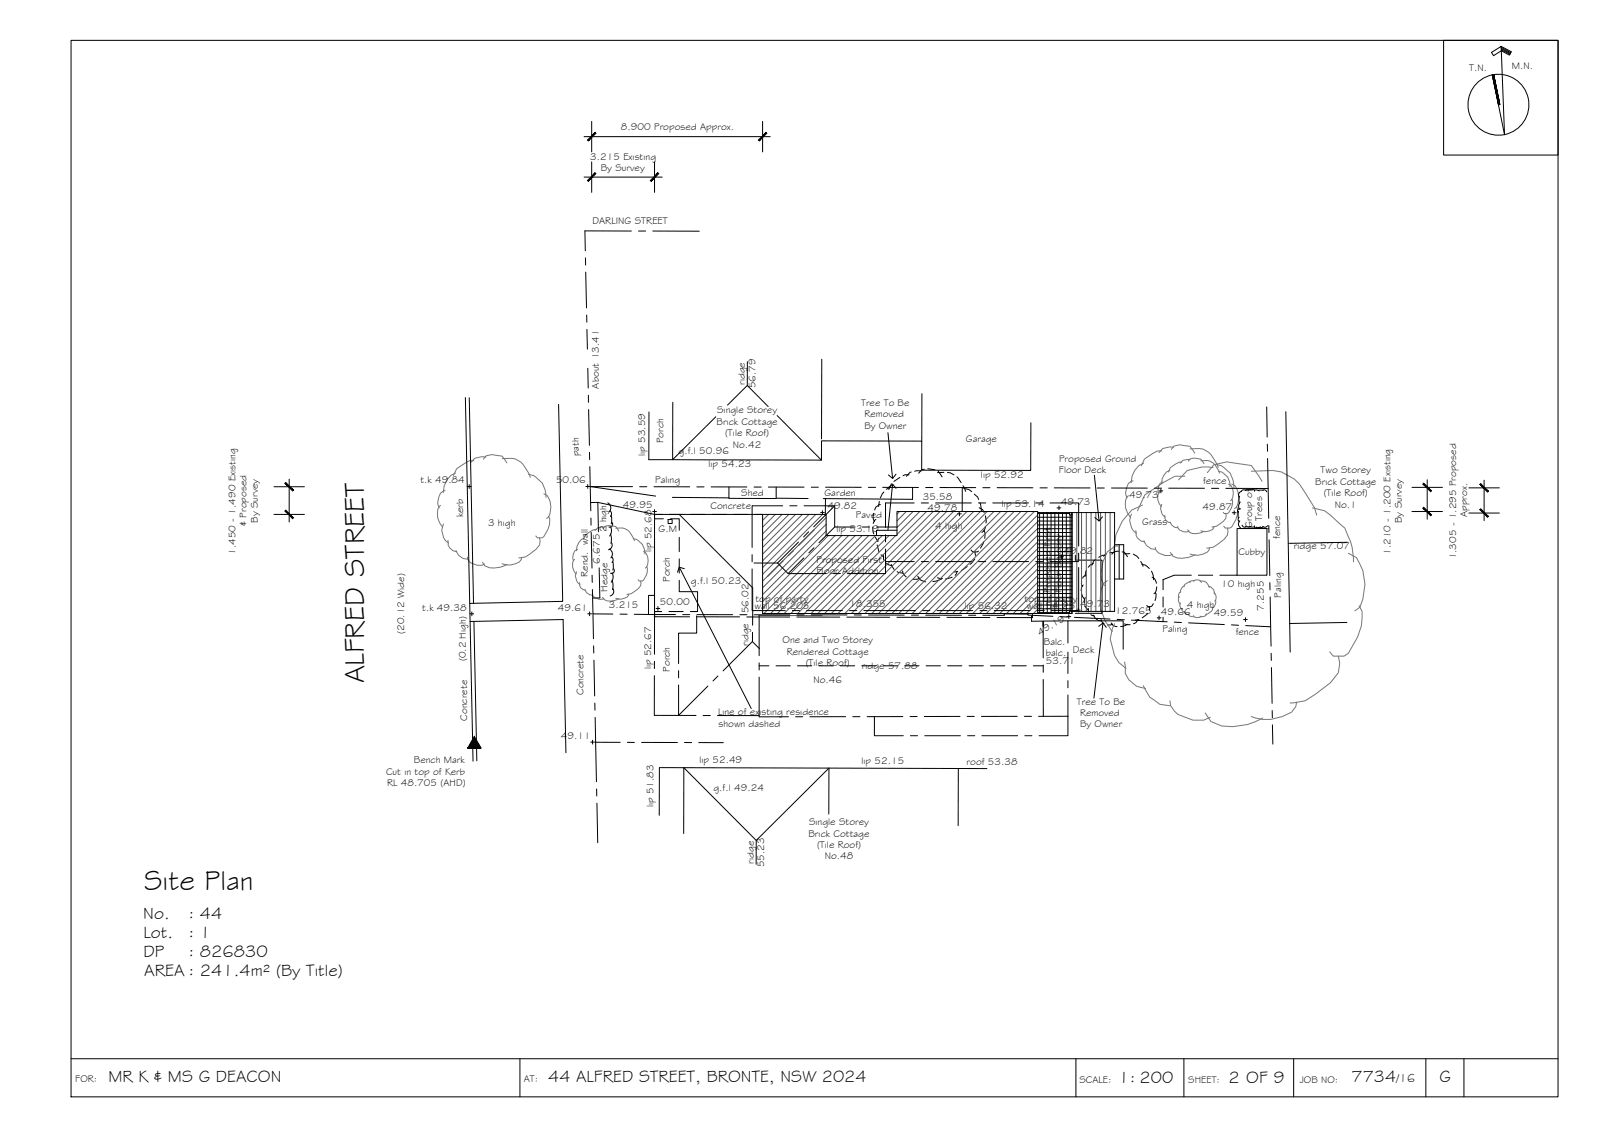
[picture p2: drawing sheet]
<svg xmlns="http://www.w3.org/2000/svg" width="420mm" height="297mm" viewBox="0 0 420 297" stroke-linecap="round" stroke-linejoin="round" font-family="sans-serif">
<!-- layer: BORDER -->
<g fill="none" stroke="#000" stroke-width=".26">
<path d="M18.6 10.6h390v277h-390zM378.6 10.6h30v30.1h-30zM391.8 19.6l1.5 7.8M393.7 12.2l2.7 1.4-.5 .8-2.2-1.1-2 1.3-.5-.8 2.5-1.6 .9 23.1-3.2-15.7M393.7 12.4l2.6 1.4M393.7 12.7l2.4 1.3M393.7 13l2.3 1.2M18.6 277.6h390M136.4 277.6v10M282.2 277.6v10M310.5 277.6v10M339.3 277.6v10"/>
<path d="M374 277.6v10M383.9 277.6v10"/>
<circle cx="393" cy="27.5" r="8"/>
</g>
<g fill="#000" stroke="#000" stroke-width=".26">
<path d="M391.4 19.6l1.7 7.9zM391.4 19.6h.3l1.4 7.9z"/>
<path d="M391.7 19.6l1.4 7.9 .2-.1zM391.7 19.6l1.6 7.8z"/>
</g>
<!-- layer: ROOFPLAN NEW -->
<g fill="none" stroke="#000" stroke-width=".26">
<path d="M205.3 132.6h-8v10.9M207.1 132.6h1.9M210.9 132.6h8v5.6h5.4M212.1 139.4l-1.3 1.4M213.5 138.9l-4.1 4.1M218.9 132.6l-5.5 5.5M218.9 138.2l-4.1 4.1M226.2 138.2h1.8M229.9 138.2h5.4M239.8 131.9h-7.6v6.4M241.6 131.9h1.9M245.4 131.9h9.3"/>
<path d="M256.6 131.9h1.9M260.4 131.9h9.4M271.6 131.9h1.9M275.4 131.9h7.5v11.3M197.3 149.2v10.9h8.6M197.3 145.4v1.9M197.8 147.6h6.1M203.9 147.6l2.8 2.8h9.9M205.4 147l-4.1 4.1M208.1 144.4l-1.4 1.3M209.4 142.1l-5.5 5.5M210.8 146.3l-4.1 4.1"/>
<path d="M213.5 143.6l-1.4 1.3M218.5 150.4h1.9M232.2 140.2v1.9M232.2 143.9v6.5h-9.9M232.2 147.2h7.6M241.6 147.2h1.9M245.4 147.2h9.3M256.6 147.2h1.9M260.4 147.2h9.4M271.6 147.2h1.9M275.4 147.2h7.5M282.9 148.8v11.3h-7.1"/>
<path d="M282.9 145v1.9M207.8 160.1h1.9M211.6 160.1h9.3M222.8 160.1h1.9M226.6 160.1h13.5M242 160.1h1.9M245.8 160.1h9.3M257 160.1h1.9M260.8 160.1h9.3M272 160.1h1.9"/>
</g>
<!-- layer: 0.13 -->
<g fill="none" stroke="#000" stroke-width=".26">
<path d="M159.4 131.8a1.49 1.49 0 0 1 .4 2.4M160 133.9l.4 .7-.3 .8M160.1 140l.2 .9-.1 1.6M160.1 138.1l.3 1.2-.5 1.2M160.3 135.1l.1 .9-.1 1.4M160.5 137a.73 .73 0 0 1 .1 .9 .73 .73 0 0 1-.9 .3M228.9 138.2l.3 1.8M229.1 134.6l-.1 .9 .4 1.3M229.7 136.2l-.4 .3-.3 .7M230.6 131.5l-.2 1.3M230.9 132.3a2.1 2.1 0 0 0-1.5 1.4M231.8 129l-.9 1.6"/>
<path d="M233.7 127.7l-1.3 .6M233.8 126.8l-.7 1.5M236 125.2l-1.6 1M238.4 124.5h-1.1l-.5 .2M239 123.8h-.3l-1 1.1M241.6 123.5h-1.7M242.4 123l-.7 .2-.8 .9M243.3 122.9l1.9 .3M246 123.5l1.1 1.5M247.6 123.8l-1.7 .1M248.5 123.8l.8 .2 .9 .5M251 125l1.1 1.5"/>
<path d="M252.6 127.3l.6 1.5M252.8 128l1.3 .3 .7 .6M255.5 129.5l.9 .8 .3 .7M256.8 133.1l.9 .5 .4 .8M257 131.8l.4 2.3M258 139l.3 .7v1.5M258.5 135.2l.1 1.9M258.5 138l-.4 1.2-.6 .4M324.8 134.1v1.7M325 135.6l-.3 .6 .3 .6M325.1 130.1l-.2 .8 .2 1.1M325.2 136.5a1.17 1.17 0 0 0 .2 1.9"/>
<path d="M325.3 131.6l-.4 1.1 .1 .8M325.4 133.4a.58 .58 0 0 0-.7 .2 .58 .58 0 0 0 0 .7M325.6 128.8l-.7 .6 .1 .9M325.8 137.7l.4 .5 .6-.1M326.8 128.7l-.7-.3-.6 .4M327.4 128.4h1.2M327.5 128.5l-.4-.2-.4 .3M327.7 137.9a1.17 1.17 0 0 0 1.3 .2M328 138h-1.3M328.4 128.3h.5l.1 .5M328.9 128.6a1.17 1.17 0 0 1 1.4 .1M329 137.8l.1 .5h.5"/>
<path d="M329.4 138.2h1.2M331.2 128.5h.6l.4 .5M331.3 128.6h-1.3M331.3 138.1l-.4 .2-.4-.2M332.4 137.8l-.6 .4-.6-.2M159.8 143.9a1.49 1.49 0 0 1 .4 2.4M160.4 142.2a1.24 1.24 0 0 1-.8 1.9M160.4 146l.4 .7-.3 .8M160.5 152.1l.3 1-.2 1.5M160.5 150.2l.3 1.2-.5 1.2M160.7 147.2l.2 .9-.2 1.4M160.8 154.4a1.24 1.24 0 0 1-.8 1.8"/>
<path d="M160.9 149.1a.73 .73 0 0 1 .1 .9 .73 .73 0 0 1-.9 .3M229.6 140.9l.7 1M230 142.9l.6 1.8M230.5 141l-.3 .9M231.1 145.5l.7 .5M231.6 145.3l.1 1.3 .2 .4M232.5 147.7l.5 .4 1 .2M233.8 148l.7 1.3M235.3 149.9l.3 .2 1.1 .2M236.7 149.7a2.2 2.2 0 0 0 1 1.5M240.7 151.1l.6 .9 1.5 .5M241.3 151.5l-.8 .4h-1.1"/>
<path d="M245.9 151.5l1.1 .3M247.2 151.6l-1.7 .8-.8 .1M249.7 151.3l-1.8 .5M251 149.9l-.5 .9M251.2 149.8l-1 .1M253.7 148.5l-1.6 1.1M254.7 144.2l.4 .5h1.2l.3-.2M255.7 146.6l-1.3 1.3M255.7 144.7l.1 .9M258 142l-.8 1.7M283.7 152.5v.8l.2 .5M283.7 155.8l.8 1.4"/>
<path d="M284.1 153.4l-.5 .7v.8M284.6 158.9l.9 1.1M284.6 156.6l-.2 1.4M284.9 150.8l-.8 .4-.1 .4M285 149.5l-.4 1.6M285.4 159.5l.1 .9M286.8 147.7l-.9 .4-.5 .6M287.4 146.7l-.5 .3-.5 1.2M289.9 145.6h-.7l-1 .5M290.1 145.1l-.7 .8M291 144.9h1M293.4 144.5l-1.3 .2-.5 .6"/>
<path d="M294.3 144.7l.6 .1 .8 1.2M296.3 145.2h-1.4M297.2 145.3l.9 .5 .6 .6M299.2 147.2l.6 1.3M299.5 147.9l.9 .3 1 .8M301.4 159l.1 1M302 149.7l.4 1.1 .1 1.2M302.2 151.3a1.87 1.87 0 0 1 1.1 1.6M302.5 158.3l-.7 .7h-.8l-.2-.3M303 155.3a2.55 2.55 0 0 1-.1 2.2M303.4 153.9l-.4 1.5-.4 .3M286.1 161.1l.9 .4"/>
<path d="M286.8 161.3a2.03 2.03 0 0 0 2 1.5M288.8 162.4v.4l.8 .7M291.4 163.3a1.49 1.49 0 0 0 1.6 1M291.8 163.6l-.5 .2h-.9M294.9 163.6l1.5 .2M295.7 163.7l-1.8 .6M298.3 162.5l-.4 .8-.6 .2M298.8 162.4l-1 .2M301 160.8l-1.4 1.2"/>
</g>
<g fill="none" stroke="#767676" stroke-width=".26">
<path d="M127.4 119.8h-1.2l-1.7 .4-1 1M304.7 118.2h-1.1l-3.4 2.1-.9 1.8M307.2 117.8l.7-.9 1.5-.3 2.7 .4 1.2 1.8M307.8 117.3l-1.2-.1-1.7 .4-.9 1M312.1 117.7a5.1 5.1 0 0 1 6.1 2.4l1 1.7 .3 .8M115.5 132.5a3.1 3.1 0 0 0-.7 3.3l.5 1.2 .8 1.3M116.3 137.4a3.7 3.7 0 0 0 1.3 5M116.7 128.6a2.28 2.28 0 0 0-1.7 1.8l-.2 1.4 .4 1.3M119.5 124a5.2 5.2 0 0 0-3.2 5.1M124.3 120.8h-1.2l-3.4 2.1-.8 1.8M126.8 120.4l.7-.9 1.5-.3 2.7 .4 1.2 1.8M131.7 120.2a5.1 5.1 0 0 1 6.1 2.5l1 1.6 .3 .9"/>
<path d="M138.6 124.3a5.4 5.4 0 0 1 3.9 3.1l.5 1.3 .2 1.7M142.6 129.4a3.5 3.5 0 0 1 1.9 3.5l-.2 1.7-.4 .9-.5 .4M143.9 135.4a4 4 0 0 1-.2 3.4l-1.1 1.9-.5 .3h-1.2l-.4-.5M156.5 138.8h-.7l-2.3 1.4-.5 1.2M158.2 138.6l.5-.6 .9-.2 1.9 .2 .8 1.2M158.6 138.2a2.64 2.64 0 0 0-2.6 .9M161.5 138.5a3.4 3.4 0 0 1 4 1.6l.9 1.6M296 130a3.1 3.1 0 0 0-.8 3.2l.5 1.3 .8 1.2M296.8 134.8a3.7 3.7 0 0 0 1.3 5M297.2 126.1a2.21 2.21 0 0 0-1.7 1.8l-.3 1.3 .4 1.3M297.9 139.1l.1 .5a2.28 2.28 0 0 0 2.2 2.5M299.7 132.4l-2.9 1.3-2.4 2.9-1.7 3.5-.6 4.2"/>
<path d="M299.9 121.5a5.2 5.2 0 0 0-3.2 5.1M304.2 129a2.87 2.87 0 0 0 .4 3.8M304.7 132.2a2.49 2.49 0 0 0 .9 3.4M305 126.4a1.79 1.79 0 0 0-1.3 2.1l.3 .9M305.5 135.1a1.69 1.69 0 0 0 1.5 2M306.8 123.3a3.4 3.4 0 0 0-2.1 3.4M306.9 136.9a2.1 2.1 0 0 0 2 1.5M308.9 138v.4a2.18 2.18 0 0 0 3 .8M310 121.2h-.8l-2.2 1.4-.6 1.2M310.8 124.9h-2.6l-2.9 1.5-5.1 3.4-1.9 4.1M311.5 138.9a2.72 2.72 0 0 0 3.8 .6l.5-.2M311.7 120.9l.5-.6 .9-.2 1.8 .3 .9 1.2"/>
<path d="M312.1 120.5a2.64 2.64 0 0 0-2.6 .9M314.9 120.8a3.4 3.4 0 0 1 4.1 1.6l.9 1.7M316.6 123.9l1.8-2.1 3.3-.7 6.5 .9 2.8 4.2M318.2 122.6l-2.9-.2-3.9 1-2.3 2.4M318.4 138.1l-.1 .3a2.98 2.98 0 0 1-3.4 .8M319 121.8a5.4 5.4 0 0 1 4 3.1l.5 1.3 .1 1.7M319.5 123.5a3.9 3.9 0 0 1 3.1 4.1M321.5 134.6v1.3a5.3 5.3 0 0 1-3.6 2.2M321.9 138.4l.2 .8-.2 1.1-.9 1.1-2.8 2.1-1.7 .2M322.2 126.9a2.58 2.58 0 0 1 1.1 3.5l-.2 .6-.4 .2M323.1 126.9l.8 .5a5.5 5.5 0 0 1 .4 5.5l-.5 .4M323.1 130.9a3.4 3.4 0 0 1-1.2 3.7h-.8l-.3-.3"/>
<path d="M324.3 132.8a3.8 3.8 0 0 1-.2 3.5l-1 1.8-.5 .3h-1.2l-.4-.4M328.2 123.5l5.6-.1a10.3 10.3 0 0 1 8.5 5.8l2.5 4 .5 1.9M344.2 133.2l3.2 .7 1.5 1.2 3.8 3.3 .8 1.9a14 14 0 0 1 1.5 7M117.5 141.7a2.46 2.46 0 0 0 2.3 2.9M119.6 144.3a3.1 3.1 0 0 0 3 2.3M122.6 146v.6a3.2 3.2 0 0 0 4.5 1.3M126.5 147.4l.7 1a6.1 6.1 0 0 0 5.8-.4M136.8 146.2l-.1 .5a4.3 4.3 0 0 1-4.5 1.3l-.5-.2M141.5 141l.2 .8-.2 1.1-.9 1.1-2.8 2-1.7 .3M150.7 146.7a2.94 2.94 0 0 0 .4 3.8M151.2 149.9a2.44 2.44 0 0 0 .9 3.3M151.5 144.1a1.79 1.79 0 0 0-1.3 2.1l.3 .8"/>
<path d="M152 152.8a1.68 1.68 0 0 0 1.6 1.9M153.3 141a3.5 3.5 0 0 0-2.1 3.4M153.4 154.5a2.03 2.03 0 0 0 2 1.5M155.4 155.7v.3a2.18 2.18 0 0 0 3 .9M158 156.6a2.7 2.7 0 0 0 3.8 .6l.5-.3M164.9 155.8l-.1 .3a2.9 2.9 0 0 1-3.3 .7M166.1 141.2a4 4 0 0 1 3 4.1M168 152.3v1.3a5.3 5.3 0 0 1-3.6 2.2M168.8 144.6a2.81 2.81 0 0 1 .5 4.3M169.6 148.5a3.3 3.3 0 0 1-1.2 3.8h-.8l-.2-.3M290.4 152.2l-.9 .8a11.7 11.7 0 0 0 2.2 12.6M293.3 143.2h-1l-1.9 1.5-1.1 2.6-.6 3.2 .2 1.5 .8 1.5"/>
<path d="M300 141.8a3.1 3.1 0 0 0 3 2.2M303 143.5l.1 .5a3.3 3.3 0 0 0 4.4 1.3M306.9 144.8a2.51 2.51 0 0 0 3.1 1.6l1.7-.3 1.7-.7M309.3 156.5l-.3 .7 .5 1.2M309.6 158.1a1.22 1.22 0 0 0 .4 1.6M309.7 155.2l-.4 .2-.1 .4v.8M310 159.5v.2a.74 .74 0 0 0 .8 .8M310.6 153.6a1.71 1.71 0 0 0-1 1.7M312.2 152.5a2.18 2.18 0 0 0-1.7 1.3M313.1 152.4a1.3 1.3 0 0 1 2 .3M313.3 152.2l-1 .1-.3 .4M314.7 152.4a2 2 0 0 1 2.5 1.6"/>
<path d="M317 153.7a1.98 1.98 0 0 1 1.5 2.1M317.2 143.6l-.1 .5-.4 .7a5 5 0 0 1-4.6 .4M318 159.3v.2a2.21 2.21 0 0 1-1.8 1.5M318.4 155.4a1.38 1.38 0 0 1 .2 2.2M318.8 157.4v.8l-.4 1-.6 .1-.1-.2M353.6 145l2.1 1.2a12.7 12.7 0 0 1 1 13l-1.3 .9M356.5 158.8l.7 1.5-.2 3.8-.9 2.8-2.5 4.4-1.1 .7h-2.8l-1-1.1M292.3 163.5l-.6 1.4-.5 2.6 1.1 4.3 1.1 1.9 1.9 1.5M294.9 173.5l.2 3 1 1.7 2 1.8 2.3 .5M299.9 179.8l1.6 3 2.7 1.9 2.6 .3M310.7 160.4l.2 .4 .8 .3M311.7 161v.1a1.08 1.08 0 0 0 1.5 .5"/>
<path d="M313 161.4a1.45 1.45 0 0 0 2.1 .2M316.4 161a1.24 1.24 0 0 1-1.7 .6M351 172l.4 1.9-.4 2.5-2.1 2.6-3.9 3-2.7 1.7-3.9 .6M306.8 183.7l.2 1.3 1 1.4 .9 .9 4 1.5h2.8l1.7-.7M316.1 186.9l1.5 2.3 2.8 1.1a16 16 0 0 0 10.8-2.1M340 184.1l-.1 1.1-1.2 1.5a11.6 11.6 0 0 1-10.5 1.2"/>
</g>
<!-- layer: BOUNDARY -->
<g fill="none" stroke="#000" stroke-width=".26">
<path d="M153.6 67.6v1.9M153.6 71.3l.2 9.4M165.6 60.6l-12.2-.1 .1 5.2M167.5 60.6h1.8M171.2 60.6h12.2M153.9 82.6v1.9M153.9 86.4l.2 5.1M154.2 96.6l.1 5.1M154.3 103.6v1.9M154.4 107.4l.2 9.3M154.6 118.6l.1 1.9M332.2 106.7l.1 7.9"/>
<path d="M332.4 116.5v1.8M154.7 122.4l.1 5.2M155 135.8v1.9M155.1 139.6l.2 9.3M165.9 127.6h-11.1l.1 6.3M167.8 127.6h1.8M171.5 127.6h9.4M182.8 127.6h1.8M186.5 127.6l9.4 .1M197.8 127.7h1.9M201.5 127.7h9.4M212.8 127.7h1.8"/>
<path d="M216.5 127.7l9.4 .1M227.8 127.8h1.8M231.5 127.8h9.4M242.8 127.8h1.9M246.5 127.8h9.4M257.8 127.9h1.8M261.5 127.9h9.4M272.8 127.9h1.8M276.5 127.9h9.4M287.8 127.9h1.8M291.5 127.9l9.4 .1M302.8 128h1.8"/>
<path d="M306.5 128h9.4M317.8 128h1.8M321.5 128l11.1 .1 .1 7.8M332.5 120.2l.1 7.9M332.8 137.8v1.8M155.3 150.8v1.9M155.4 154.6l.1 6.3 5.2 .1M332.9 141.5l.1 9.4M333 152.8l.1 1.8M333.1 156.5l.2 7.8-6.6-.3M155.5 160.9l.1 6.6M155.7 169.3v1.9"/>
<path d="M155.8 173.1l.2 9.3M162.6 161h1.9M166.4 161.1h10.8M179 161.1h1.9M182.8 161.1l9.4 .1M194 161.2h1.9M197.8 161.2h9.4M209 161.2h1.9M212.8 161.2h9.4M224 161.2h1.9M227.8 161.2l9.4 .1M239 161.3h1.9"/>
<path d="M242.8 161.3h9.4M254 161.3h1.9M257.8 161.3h5.6v-.4l6.2 .1v.3l6.5 .3M278 161.7l1.9 .1M281.8 161.9l9.3 .4M293 162.4l1.9 .1M296.7 162.6l9.4 .4M308 163.1l1.9 .1M311.7 163.3l9.4 .4M323 163.8l1.9 .1M333.3 164.3l.1 5.1M333.4 171.3v1.9"/>
<path d="M333.5 175l.1 9.4M156 184.3v1.9M156.1 188.1l.3 16.8M156.2 194.6h6.5M164.5 194.6h1.9M168.3 194.6l9.4 .1M179.5 194.7h1.9M183.3 194.7h6.4M333.7 186.3v1.8M333.7 190l.1 5.1M156.5 206.8v1.9M156.6 210.6l.2 10.3"/>
</g>
<!-- layer: BLD_ADJ -->
<path d="M338.4 142.4l-.5 .1M199 161.4h16.6" fill="none" stroke="#545454" stroke-width=".26"/>
<!-- layer: BLD_01 -->
<path d="M282 145.6v1.2h7v14h-7" fill="none" stroke="#000" stroke-width=".26"/>
<!-- layer: EXISTING -->
<g fill="none" stroke="#000" stroke-width=".26">
<path d="M122.1 104.2l2 95.4M123.1 104.3l1.1 53.9M146.5 106l1.1 51.7-24.4 .5M154.8 127.6l17.1 2.5M156.8 131.7l-1.9 .1M156.8 131.7l.2 7.7M156.8 131.7l14.9 3.2M173.7 134.9h-2v1.1h2.3M175.5 134.9h3.8M175.8 136h2.3v3M176.3 130.4l14.9 .1M181.2 134.9h3.7"/>
<path d="M186.8 134.9h3.7M191.2 127.7v3h12.4v-3M192.4 134.9h3.8M198 134.9h2M203.6 130.6l8.3 .1M216.5 130.7v4.5M235.3 139h-5.4v1.3M239.3 127.8v3.1l-23.4-.2M252.4 127.8v6.1M157.1 148.9l.2 7.9h-1.9M171.6 156.1h-1.5v5M178.1 152.1v3h4.9v5.2h-1.9"/>
<path d="M178.1 140.9v3.7M178.1 146.5v3.8M305 156.5v2.6M312.4 150.8h-4.5l-2.9 1.2v2.6M314.3 150.8h3.8M319.9 150.8h4.5v-12.2h7.9v12.2h-7.9M123.3 162.9l24.4-.5 .7 35M124.3 162.9l.8 36.6M171.6 161.7h9.3M171.7 160.3v1.2M173.6 160.3h-1.9v.6M175.4 160.3h3.8"/>
<path d="M182.7 161.7h11.3M195.9 161.7l11.2 .1M209 161.8h11.2M222.1 161.8h11.3M235.2 161.8l11.3 .1M248.4 161.9h11.2M270.8 160.8v1.1h-9.3M305 161.8v1.2"/>
</g>
<!-- layer: TEXT1 -->
<path d="M175.2 136.2h1.1v1.1h-1.1z" fill="none" stroke="#000" stroke-width=".26"/>
<path d="M332.3 138.6h.5" fill="none" stroke="#0f0" stroke-width=".26"/>
<!-- layer: HGTS_11 -->
<g fill="none" stroke="#000" stroke-width=".26">
<path d="M122.5 127.6h1.1M123 127.1v1M153.7 127.5h1M154.1 127v1M171.2 134.1h1M171.7 133.6v1M215.2 134.4h1M215.7 133.9v1M251.1 134.7h1M251.6 134.2v1M277.2 133.2h1M277.7 132.6v1"/>
<path d="M304 128.7h1M304.5 128.2v1M323.2 134.4h1M323.7 133.9v1M172.1 159.5h1M172.6 159v1M277.9 146h1M278.4 145.5v1M282.3 159.9h1M282.8 159.4v1M123.2 160.9h1M123.7 160.4v1"/>
<path d="M154.1 160.9h1M154.6 160.4v1M279.8 161.7h1M280.3 161.2v1M303.5 162h1M304 161.5v1M326.1 162.4h1M326.7 161.9v1M154.9 194.6h1M155.4 194.1v1"/>
</g>
<!-- layer: ROOFPLAN EXIST. -->
<g fill="none" stroke="#000" stroke-width=".26">
<path d="M196 94.8v6.3M215.5 94.2v20.9M170.2 108v12.5l45.2 .1 .1-5h26.3l-.1 7.7h28.6l.1-12.5M176.5 105.5l-.1 15 11.3-11.2M190.8 106.2l5.2-5.1 5.5 5.5M203.8 108.9l11.6 11.7M241.8 103.2v12.4M337.2 107.9l1.1 55.6M178.1 134.9l19.3 19.2v9.8M200 134.9h-28.3v26.6M353.4 142.2l-15 .2M171.6 177.1v10.5h10.9"/>
<path d="M171.6 173.4v1.9M171.7 161.1l-.1 10.4M178 179.6v8l7.7-7.7M178 175.8v1.9M182.7 161.5v4.5h-4.7v8M188.3 177.2l-1.3 1.3M197.3 168.2l-7.7 7.7M197.4 165.8l-.1 2.4 1.8 1.8M199.1 174.6h2.6M199.1 161.5v10.4M199.1 173.8v1.9M199.1 177.5v10.4h7.7"/>
<path d="M203.5 174.6h3.8M209.2 174.6h3.7M214.8 174.6h3.7M220.4 174.6h3.8M226 174.6h3.8M231.7 174.6h3.7M237.3 174.6h3.7M242.9 174.6h3.8M248.5 174.6h3.8M254.2 174.6h3.7M259.8 174.6h3.7M265.4 174.6h3.8"/>
<path d="M270.5 161.5v1.4l24.1-.1v7.4M271 174.6h2.6M273.6 164.1v-1.3v9.7M273.6 174.4v1.8M273.6 178.1v9.7M280.1 162.8v5.8M280.1 171v5.6M280.1 178.4v1.9M338.3 163.5l.1 7.5M353.2 163.2l-14.9 .3M184.4 187.6h1.9M188.2 187.6h10.9"/>
<path d="M208.7 187.9h1.8M221.8 187.9h-9.4M223.7 187.9h1.8M229.3 187.9v5h7.6M236.8 187.9h-9.4M238.8 192.9h1.9M240.5 187.8l-1.8 .1M242.5 192.9h9.4M251.8 187.8h-9.4M253.7 187.8h1.8M253.8 192.9h1.9M257.5 192.9h9.4"/>
<path d="M266.8 187.8h-9.4M268.7 187.8h1.8M268.8 192.9h1.8M280.1 187.8v5.1h-7.6M280.1 182.2v5.6M280.1 187.8h-7.7M172.9 213.8v-12.6l6.5 .1-.1 17.2M217.4 213.4v-12l-38-.1 18.9 19 19.1-18.9 33.9 .1v15M251.3 201.5h7.5M198.3 220.3v6.3"/>
</g>
<!-- layer: TEXT -->
<path d="M124.4 193.1l1.8 3h-3.5zM122.7 196.1h3.5z" fill="#000" stroke="#000" stroke-width=".26"/>
<!-- layer: HATCH -->
<g fill="none" stroke="#545454" stroke-width=".26">
<path d="M201.6 134.9l-1.6 1.5M203.4 134.9l-3.4 3.3M205.1 134.9l-5.1 5.1M206.9 134.9l-6.9 6.8M208.6 134.9l-8.6 8.6M210.4 134.9l-10.4 10.4M212.2 134.9l-12.2 12.1M214 134.9l-14 13.9M215.7 134.9l-15.7 15.7M216.7 135.7l-16.7 16.7M216.7 137.4l-16.7 16.7M216.7 139.2l-16.7 16.7"/>
<path d="M235.9 134.1l-.6 .7M237.7 134.1l-2.4 2.5M239.5 134.1l-4.2 4.2M241.2 134.1l-5.9 6M243 134.1l-26.7 26.7M244.8 134.1l-26.8 26.7M246.5 134.1l-26.7 26.7M248.3 134.1l-26.7 26.7M250.1 134.1l-26.8 26.7M251.8 134.1l-26.7 26.7M253.6 134.1l-26.7 26.7M255.4 134.1l-26.8 26.7"/>
<path d="M257.1 134.1l-26.7 26.7M258.9 134.1l-26.7 26.7M260.7 134.1l-26.8 26.7M262.4 134.1l-26.7 26.7M264.2 134.1l-26.7 26.7M266 134.1l-26.7 26.7M267.7 134.1l-26.7 26.7M269.5 134.1l-26.7 26.7M271.3 134.1l-26.8 26.7M272.1 135l-25.8 25.8M272.1 136.8l-24 24M272.1 138.5l-22.2 22.3"/>
<path d="M281.2 134.4v25.9M282.4 134.4v25.9M283.7 134.4v25.9M284.9 134.4v25.9M286.2 134.4v25.9M287.4 134.4v25.9M288.7 134.4v25.9M289.9 134.4v25.9M291.2 134.4v25.9M217.2 140.4l-17.2 17.2M219 140.4l-19 19M220.8 140.4l-20.5 20.4"/>
<path d="M222.6 140.4l-20.5 20.4M224.3 140.4l-20.4 20.4M226.1 140.4l-20.4 20.4M227.8 140.4l-20.4 20.4M229.6 140.4l-20.4 20.4M231.4 140.4l-20.4 20.4M233.2 140.4l-20.5 20.4M234.9 140.4l-20.4 20.4M272.1 140.3l-20.5 20.5M272.1 142.1l-18.7 18.7M272.1 143.8l-16.9 17M272.1 145.6l-15.2 15.2"/>
<path d="M272.1 147.4l-13.4 13.4M272.1 149.2l-11.6 11.6M272.1 150.9l-9.9 9.9M272.1 152.7l-8.1 8.1M272.1 154.4l-6.3 6.4M272.1 156.2l-4.6 4.6M272.1 158l-2.8 2.8M272.1 159.8l-1 1"/>
</g>
<!-- layer: NEWWORK -->
<path d="M272.1 134.4h9h-.6v.6h.6v-.6M281.1 134.4v26.4h-81.1v-25.9h16.7v5.5h18.6v-6.3h36.8v26.7M281.1 134.4h11.2v25.9h-11.2M292.3 142.8h2.4v9h-2.4M293.5 142.8v9M280.5 160.2h.6v.6h-.6z" fill="none" stroke="#000" stroke-width=".26"/>
<!-- layer: TILES -->
<g fill="none" stroke="#000" stroke-width=".26">
<path d="M272.1 134.6h8.4M272.1 135.6h9M272.1 136.6h9M272.1 137.6h9M272.1 138.6h9M272.1 139.6h9M272.7 134.4v26.4M273.6 134.4v26.4M274.7 134.4v26.4M275.7 134.4v26.4M276.7 134.4v26.4M277.7 134.4v26.4"/>
<path d="M278.7 134.4v26.4M279.7 134.4v26.4M280.7 135v25.2M272.1 140.6h9M272.1 141.6h9M272.1 142.6h9M272.1 143.6h9M272.1 144.6h9M272.1 145.6h9M272.1 146.6h9M272.1 147.6h9M272.1 148.6h9"/>
<path d="M272.1 149.6h9M272.1 150.6h9M272.1 151.6h9M272.1 152.6h9M272.1 153.6h9M272.1 154.6h9M272.1 155.6h9M272.1 156.6h9M272.1 157.6h9M272.1 158.6h9M272.1 159.6h9M272.1 160.6h8.4"/>
</g>
<!-- layer: 0 -->
<path d="M232.9 113.4l1.2 12M233 127.8l1.1-.9 .9 1.1M234.1 126.9l-1.2 12M235 124.3l-.9 1.1-1.1-.9M287 124.6l1.3 12M289.1 135.5l-.8 1.1-1.1-.9M178.1 148.7l18.9 37.1M179.5 149.1l-1.4-.4-.4 1.3M288.1 164.2l1.2-.9 .8 1.2M289.3 163.3l-2.4 19.7" fill="none" stroke="#000" stroke-width=".26"/>
<!-- layer: DIMENSION -->
<g fill="none" stroke="#000" stroke-width=".26">
<path d="M153.2 35.8h48.8M155.2 31.8v8M200 31.8v8M153.2 46.4h20.5M155.2 42.4v8M171.7 42.4v8M71.8 134.9h8M71.8 127.6h8M75.8 125.6v11.3M370.3 134.1h8M370.3 127.8h8M374.3 125.8v10.3"/>
<path d="M385.2 134.5h8M385.2 127.9h8M389.2 125.9v10.6"/>
</g>
<!-- layer: 0 -->
<g fill="#000" stroke="#000" stroke-width=".26">
<path d="M156.1 34.7l-1.8 2.2 2-2zM154.1 36.7l2-2-1.8 2.2z"/>
<path d="M198.9 36.7l.2 .2 1.8-2.2zM200.9 34.7l.2 .2-2 2z"/>
<path d="M156.1 45.3l-2 2 .2 .2zM156.1 45.3l.2 .2-2 2z"/>
<path d="M172.6 45.3l-1.8 2.2 2-2zM172.6 45.3l-1.8 2.2-.2-.2z"/>
<path d="M75 133.7l-.3 .3 2.2 1.8zM74.7 134l2.2 1.8-.2 .2z"/>
<path d="M74.7 126.7l2 2 .2-.2zM75 126.5l1.9 2-2.2-1.8z"/>
<path d="M373.2 133.2l2.2 1.8-2-2zM373.2 133.2l2.2 1.8-.2 .2z"/>
<path d="M373.2 126.9l2 2 .2-.2zM373.2 126.9l.2-.2 2 2z"/>
<path d="M388.4 133.4l-.3 .2 2.2 1.8zM388.1 133.6l2.2 1.8-.2 .2z"/>
<path d="M388.1 127l2 2 .2-.2zM388.4 126.8l1.9 2-2.2-1.8z"/>
</g>
<g font-size="7.5">
<text x="95.5" y="179.1" transform="rotate(-90 95.5 179.1)">ALFRED STREET</text>
<text x="37.8" y="233.3">Site Plan</text>
</g>
<g font-size="4.5">
<text x="37.6" y="240.8">No.</text>
<text x="37.6" y="245.8">Lot.</text>
<text x="49.4" y="240.8">: 44</text>
<text x="49.4" y="245.8">: 1</text>
<text x="37.6" y="250.9">DP</text>
<text x="49.4" y="250.9">: 826830</text>
<text x="37.8" y="255.9">AREA : 241.4m² (By Title)</text>
<text x="28.4" y="283.6">MR K &amp; MS G DEACON</text>
<text x="143.7" y="283.6">44 ALFRED STREET, BRONTE, NSW 2024</text>
<text x="293.4" y="283.9">1: 200</text>
<text x="322.2" y="283.9">2 OF 9</text>
<text x="354.4" y="283.8">7734</text>
<text x="377.6" y="283.8">G</text>
</g>
<text font-size="3.2" x="366.2" y="283.8">/16</text>
<g font-size="2.6">
<text x="385.3" y="18.7">T.N.</text>
<text x="396.5" y="18.2">M.N.</text>
<text x="162.9" y="34.1">8.900 Proposed Approx.</text>
<text x="154.8" y="41.9">3.215 Existing</text>
<text x="157.6" y="44.8">By Survey</text>
<text x="155.4" y="58.7">DARLING STREET</text>
<text x="157.1" y="101.9" transform="rotate(-90 157.1 101.9)">About 13.41</text>
<text x="195.4" y="100.9" transform="rotate(-90 195.4 100.9)">ridge</text>
<text x="198.1" y="101.8" transform="rotate(-90 198.1 101.8)">56.79</text>
<text x="225.8" y="106.5">Tree To Be</text>
<text x="187.9" y="111.4">Brick Cottage</text>
<text x="188.1" y="108.4">Single Storey</text>
<text x="226.7" y="109.4">Removed</text>
<text x="226.7" y="112.4">By Owner</text>
<text x="151.8" y="119.7" transform="rotate(-90 151.8 119.7)">path</text>
<text x="169.2" y="119.5" transform="rotate(-90 169.2 119.5)">lip 53.59</text>
<text x="174" y="116.2" transform="rotate(-90 174 116.2)">Porch</text>
<text x="178" y="119">g.f.l 50.96</text>
<text x="190.2" y="114.4">(Tile Roof)</text>
<text x="192.2" y="117.4">No.42</text>
<text x="253.3" y="115.8">Garage</text>
<text x="185.8" y="122.5">lip 54.23</text>
<text x="257.3" y="125.3">lip 52.92</text>
<text x="277.7" y="124">Floor Deck</text>
<text x="277.8" y="121.1">Proposed Ground</text>
<text x="346.3" y="124.1">Two Storey</text>
<text x="110.2" y="126.7">t.k 49.84</text>
<text x="145.8" y="126.7">50.06</text>
<text x="171.8" y="126.5">Paling</text>
<text x="194.4" y="129.9">Shed</text>
<text x="216.2" y="129.9">Garden</text>
<text x="242" y="131.2">35.58</text>
<text x="296.1" y="130.6">49.73</text>
<text x="315.5" y="126.9">fence</text>
<text x="345" y="127.1">Brick Cottage</text>
<text x="347.2" y="130.1">(Tile Roof)</text>
<text x="64.7" y="137.9" transform="rotate(-90 64.7 137.9)">&amp; Proposed</text>
<text x="67.6" y="137.1" transform="rotate(-90 67.6 137.1)">By Survey</text>
<text x="121.4" y="135.7" transform="rotate(-90 121.4 135.7)">kerb</text>
<text x="163.4" y="133.3">49.95</text>
<text x="186.4" y="133.5">Concrete</text>
<text x="217" y="133.6">49.82</text>
<text x="224.5" y="135.7">Paved</text>
<text x="243.3" y="133.9">49.78</text>
<text x="262.8" y="133">lip 53.14</text>
<text x="278.2" y="132.3">49.73</text>
<text x="299.6" y="137.7">Grass</text>
<text x="315.4" y="133.6">49.87</text>
<text x="331" y="136.5" transform="rotate(-90 331 136.5)">Trees</text>
<text x="350.1" y="133.1">No.1</text>
<text x="367.7" y="137.1" transform="rotate(-90 367.7 137.1)">By Survey</text>
<text x="384.8" y="135.5" transform="rotate(-90 384.8 135.5)">Approx.</text>
<text x="128" y="138">3 high</text>
<text x="159" y="139.6" transform="rotate(-90 159 139.6)">2 high</text>
<text x="172.7" y="139.5">G.M</text>
<text x="219.4" y="139.5">lip 53.19</text>
<text x="245.3" y="138.8">4 high</text>
<text x="328.4" y="138.3" transform="rotate(-90 328.4 138.3)">Group of</text>
<text x="335.7" y="141.3" transform="rotate(-90 335.7 141.3)">fence</text>
<text x="339.4" y="144">ridge 57.07</text>
<text x="61.8" y="145.4" transform="rotate(-90 61.8 145.4)">1.450 - 1.490 Existing</text>
<text x="157.3" y="147.8" transform="rotate(-90 157.3 147.8)">6.675</text>
<text x="170.9" y="144.8" transform="rotate(-90 170.9 144.8)">lip 52.68</text>
<text x="214.2" y="147.5">Proposed First</text>
<text x="278.9" y="145.1">49.82</text>
<text x="324.8" y="145.6">Cubby</text>
<text x="364.7" y="145.5" transform="rotate(-90 364.7 145.5)">1.210 - 1.200 Existing</text>
<text x="381.9" y="146.7" transform="rotate(-90 381.9 146.7)">1.305 - 1.295 Proposed</text>
<text x="154.2" y="151.2" transform="rotate(-90 154.2 151.2)">Rend. wall</text>
<text x="159.3" y="155.2" transform="rotate(-90 159.3 155.2)">Hedge</text>
<text x="175.7" y="152.6" transform="rotate(-90 175.7 152.6)">Porch</text>
<text x="181.2" y="153.2">g.f.l 50.23</text>
<text x="214.1" y="150.4">Floor Addition</text>
<text x="275.5" y="155.5" transform="rotate(-90 275.5 155.5)">Proposed First</text>
<text x="278.4" y="155.6" transform="rotate(-90 278.4 155.6)">Floor Balcony</text>
<text x="320.3" y="153.9">10 high</text>
<text x="110.7" y="160.1">t.k 49.38</text>
<text x="146.3" y="160.1">49.61</text>
<text x="159.7" y="159.4">3.215</text>
<text x="173.1" y="158.7">50.00</text>
<text x="196.3" y="160.8" transform="rotate(-90 196.3 160.8)">56.02</text>
<text x="197.9" y="159.7">wall 56.205</text>
<text x="198.1" y="157.7">top of party</text>
<text x="222.8" y="159.1">18.355</text>
<text x="253" y="159.8">lip 56.32</text>
<text x="268.7" y="157.7">top of party</text>
<text x="269.3" y="159.7">wall 54.25</text>
<text x="283.3" y="159.1">49.73</text>
<text x="292.5" y="161">12.765</text>
<text x="304.5" y="161.1">49.66</text>
<text x="311.3" y="159.4">4 high</text>
<text x="318.3" y="161.6">49.59</text>
<text x="331.5" y="160.1" transform="rotate(-90 331.5 160.1)">7.255</text>
<text x="336" y="156.7" transform="rotate(-90 336 156.7)">Paling</text>
<text x="106" y="166.2" transform="rotate(-90 106 166.2)">(20.12 Wide)</text>
<text x="272.7" y="166.7" transform="rotate(-30 272.7 166.7)">49.19</text>
<text x="304.9" y="165.7">Paling</text>
<text x="324.1" y="166.6">fence</text>
<text x="122.2" y="173.4" transform="rotate(-90 122.2 173.4)">(0.2 High)</text>
<text x="196.3" y="169.4" transform="rotate(-90 196.3 169.4)">ridge</text>
<text x="205.2" y="168.6">One and Two Storey</text>
<text x="206.3" y="171.6">Rendered Cottage</text>
<text x="273.8" y="169.1">Balc.</text>
<text x="274.3" y="172">balc.</text>
<text x="274.3" y="174">53.71</text>
<text x="281.4" y="171.1">Deck</text>
<text x="170.8" y="175.5" transform="rotate(-90 170.8 175.5)">lip 52.67</text>
<text x="175.7" y="176.1" transform="rotate(-90 175.7 176.1)">Porch</text>
<text x="211.3" y="174.6">(Tile Roof)</text>
<text x="213.3" y="179">No.46</text>
<text x="226" y="175.4">ridge 57.88</text>
<text x="153" y="182.2" transform="rotate(-90 153 182.2)">Concrete</text>
<text x="282.4" y="184.8">Tree To Be</text>
<text x="122.5" y="189" transform="rotate(-90 122.5 189)">Concrete</text>
<text x="188.3" y="187.6">Line of existing residence</text>
<text x="188.4" y="190.5">shown dashed</text>
<text x="283.3" y="187.7">Removed</text>
<text x="283.3" y="190.6">By Owner</text>
<text x="147.1" y="193.7">49.11</text>
<text x="101.2" y="203.1">Cut in top of Kerb</text>
<text x="108.5" y="200.1">Bench Mark</text>
<text x="183.4" y="199.9">lip 52.49</text>
<text x="225.9" y="200.2">lip 52.15</text>
<text x="253.5" y="200.6">roof 53.38</text>
<text x="101.5" y="206">RL 48.705 (AHD)</text>
<text x="187.1" y="207.3">g.f.l 49.24</text>
<text x="171.4" y="211.7" transform="rotate(-90 171.4 211.7)">lip 51.83</text>
<text x="212" y="219.3">Brick Cottage</text>
<text x="212.2" y="216.3">Single Storey</text>
<text x="197.7" y="226.5" transform="rotate(-90 197.7 226.5)">ridge</text>
<text x="200.4" y="227.4" transform="rotate(-90 200.4 227.4)">55.23</text>
<text x="214.3" y="222.3">(Tile Roof)</text>
<text x="216.3" y="225.3">No.48</text>
<text x="19.8" y="283.8">FOR:</text>
<text x="137.4" y="283.6">AT:</text>
<text x="283.1" y="283.9">SCALE:</text>
<text x="311.6" y="283.9">SHEET:</text>
<text x="340.9" y="283.9">JOB NO:</text>
</g>
</svg>
